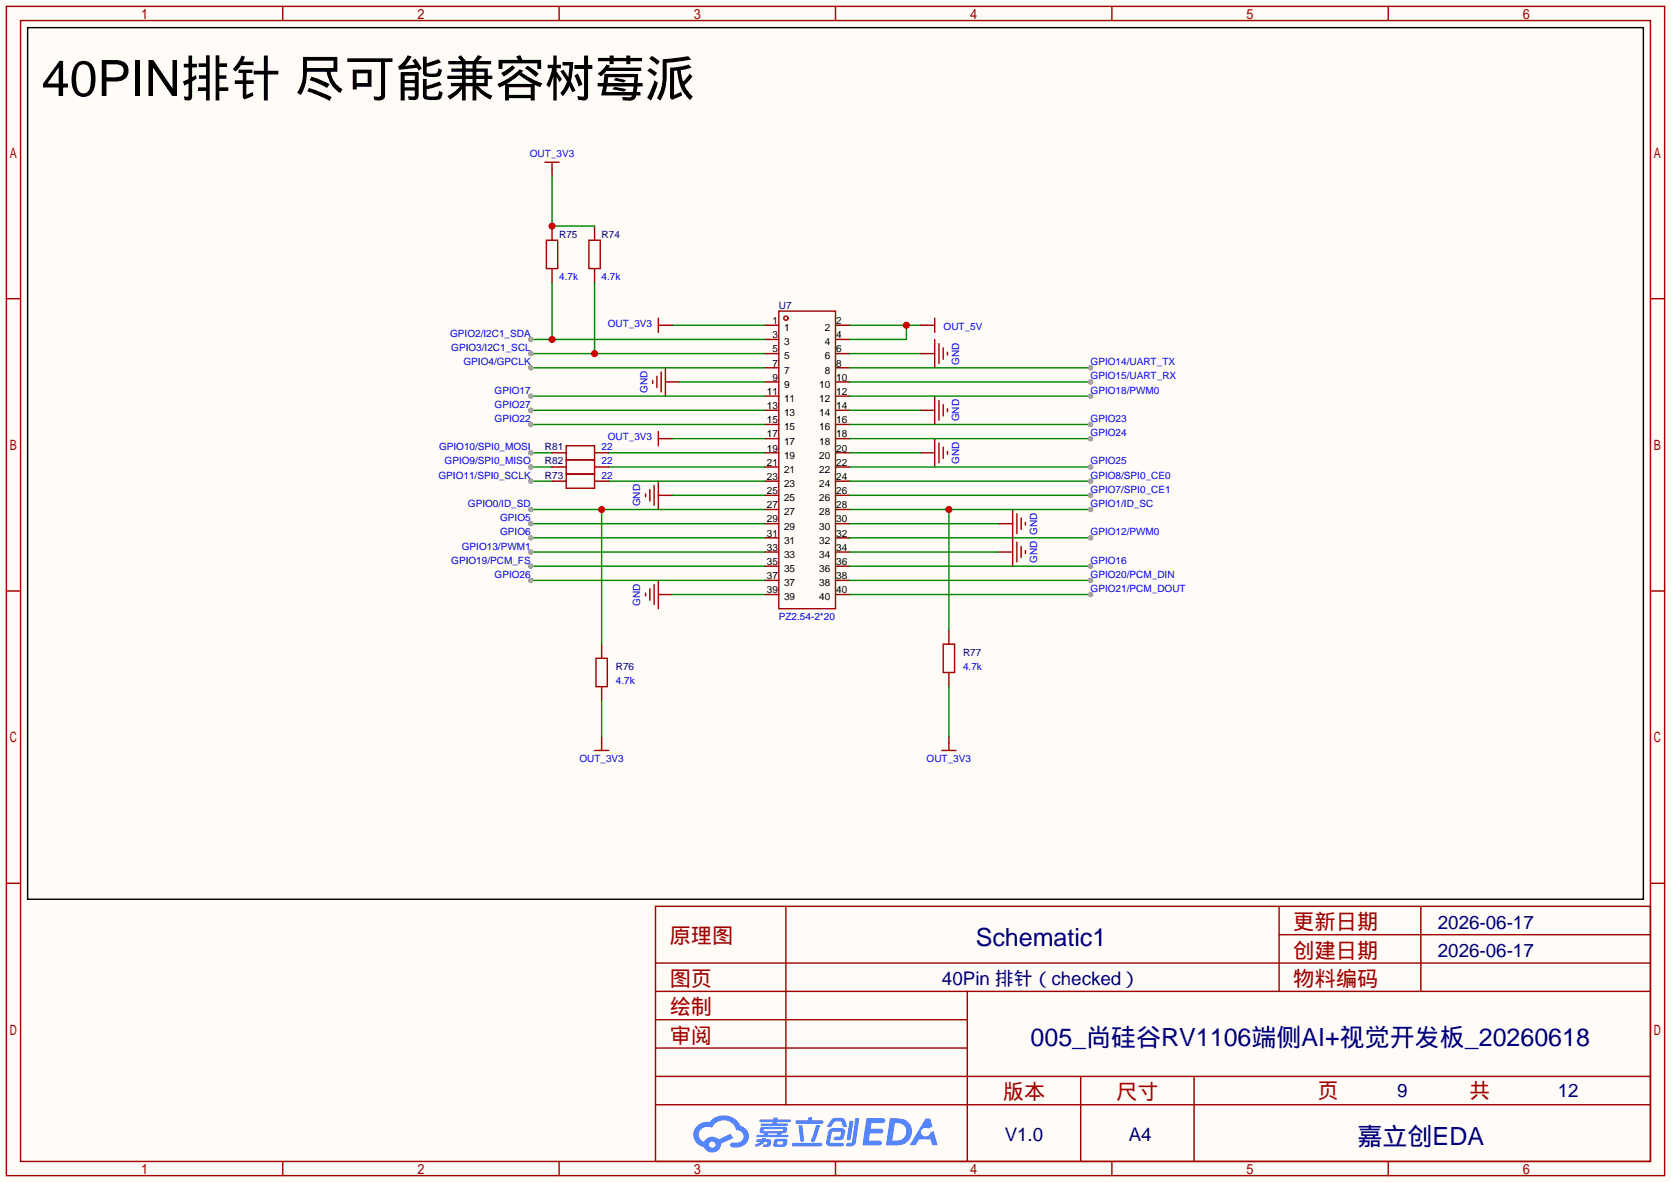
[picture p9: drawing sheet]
<svg xmlns="http://www.w3.org/2000/svg" width="299mm" height="212mm" viewBox="0 0 299 212" stroke-linecap="round" stroke-linejoin="round" font-family="sans-serif">
<path d="M0 0h299.5v211.8h-299.5z" fill="#fffcf7"/>
<g fill="none" stroke="#a10000" stroke-width=".25">
<path d="M1.1 1.1h297.2v209.6h-297.2zM3.7 3.7h292.1v204.5h-292.1zM50.7 1.1v2.6M100.2 1.1v2.6M149.7 1.1v2.6M199.3 1.1v2.6M248.8 1.1v2.6M1.1 53.5h2.6M295.8 53.5h2.5M1.1 105.9h2.6M295.8 105.9h2.5M1.1 158.3h2.6"/>
<path d="M295.8 158.3h2.5M117.5 162.4h178.3v45.8h-178.3zM117.5 177.7h178.3M117.5 172.6h178.3M140.8 162.4v35.6M173.4 177.7v30.5M229.2 162.4v15.3M229.2 167.5h66.6M254.6 162.4v15.3M117.5 182.8h55.9M117.5 198h178.3M117.5 192.9h178.3"/>
<path d="M117.5 187.8h55.9M193.7 192.9v15.3M214 192.9v15.3M50.7 208.2v2.5M100.2 208.2v2.5M149.7 208.2v2.5M199.3 208.2v2.5M248.8 208.2v2.5"/>
</g>
<g fill="#5487ff">
<path d="M155.3 200.4h2.1a.97 .97 0 0 1 1.3 .4 .53 .53 0 0 1-.7 .5h-1.8l-.2 1h1.9a.43 .43 0 0 1 .4 .5 .43 .43 0 0 1-.5 .3h-1.9l-.2 1.3h1.7a.45 .45 0 0 1 .6 .2 .45 .45 0 0 1-.2 .6l-3.2 .1z"/>
<path d="M165.9 200.5h.8l.4 1.4-.7 .4a.82 .82 0 0 0-1.2 .1 .82 .82 0 0 0 .1 1.1 .82 .82 0 0 0 1.2 0l.2-.5 .6-.3 .7 2.5h-.9l-.3-1h-2.1l-.6 1h-1.1z"/>
<path d="M152.2 200.9h.8l-.5 3.2a.36 .36 0 0 1-.4 .3 .36 .36 0 0 1-.3-.4z"/>
<path d="M153.3 200.4h.7l-.6 4.3a1.13 1.13 0 0 1-1.8 .6l.2-.4 .7-.1 .2-.2z"/>
<path d="M149 200.7l.6-.4h1a.77 .77 0 0 1 .9 .6l.3 .9-.2 .2h-.5l-.4-1h-.9a1.3 1.3 0 0 0-.8 .9l-.6 .1-.2-.2z"/>
<path d="M148.6 202.5l.5-.3h1.7a.66 .66 0 0 1 .6 .9l-.1 .4a.81 .81 0 0 1-.9 .9h-.7a.32 .32 0 0 1-.3-.4 .32 .32 0 0 1 .4-.3h.7l.3-.9-1.7 .1-.3 1.9h2.1a.32 .32 0 0 1 .4 .4 .32 .32 0 0 1-.4 .3l-2.3-.1-.5-.3v-.5z"/>
<path d="M142 204.8h5a.33 .33 0 0 1 .3 .4 .33 .33 0 0 1-.3 .3h-4.9l-.2-.2z"/>
<path d="M146.3 201.6h.7l-1 2.9a.36 .36 0 0 1-.4 .2 .36 .36 0 0 1-.3-.3z"/>
<path d="M143.1 201.7h.7l.3 2.6a.34 .34 0 0 1-.3 .3 .34 .34 0 0 1-.4-.2z"/>
<path d="M142.6 200.8h2.2l.1-.4 .1-.2h.6l-.1 .6h1.8a.32 .32 0 0 1 .3 .3 .32 .32 0 0 1-.4 .3h-4.5l-.1-.1z"/>
<path d="M135.6 204.2h.9l.1-.2 .7-.1-.1 .3h.9a.82 .82 0 0 1-.6 1.3h-.7v-.4l.7-.1v-.3h-.5l-.5 .4-1 .4-.2-.4 1-.4h-.8z"/>
<path d="M136.1 200.6h2.5v-.3h.8l-.1 .3h2.2l.2 .3-.2 .2h-2.3v.3h1.8l.2 .2-.2 .2h-4.5l-.2-.2 .1-.2h2l.1-.3h-2.3l-.1-.2z"/>
<path d="M159.5 200.4l-.7 4.9h1.6a2.47 2.47 0 0 0 2.9-1.7 2.47 2.47 0 0 0-1.4-3zM160.4 201.3a1.61 1.61 0 0 1 2 1.4 1.61 1.61 0 0 1-1.8 1.7h-.7z"/>
<path d="M136.3 202.2a.55 .55 0 0 0-.2 .7 .55 .55 0 0 0 .7 .2l.1 .3h-1.3v.4h5.5l.2-.2-.2-.2h-1.2l.2-.3a.7 .7 0 0 0 .8-.2 .7 .7 0 0 0 0-.9h-4.1zM136.9 202.4h3.3l.2 .1-.2 .2h-3.2l-.2-.1zM137.6 203.1h1.7l-.2 .3h-1.4z"/>
<path d="M138.8 204.3a1.05 1.05 0 0 0-.1 1.2 2.91 2.91 0 0 0 2.2-.2 .98 .98 0 0 0 0-1.2h-1.6zM139.4 204.6l.8-.1 .1 .1v.3l-.2 .2h-.8z"/>
<path d="M125 201.7a2.23 2.23 0 0 0-.7 2.3 2.23 2.23 0 0 0 1.8 1.6 1.58 1.58 0 0 0 1.8 .9 1.58 1.58 0 0 0 1.3-1.5l2.2-1-.5-.8-2.1 1a1.65 1.65 0 0 0-2.6 .5 1.45 1.45 0 0 1-.8-2 1.45 1.45 0 0 1 2-.7l.2 .1a2.3 2.3 0 0 1 2.3-1.3 2.3 2.3 0 0 1 2.1 1.7 1.12 1.12 0 0 1 1.2 1.1 1.12 1.12 0 0 1-1.1 1.2h-.7a.45 .45 0 0 0-.6 .3 .45 .45 0 0 0 .5 .6 2.26 2.26 0 0 0 2.9-2.5 2.04 2.04 0 0 0-1.5-1.4 3.3 3.3 0 0 0-5.5-.7l-1.2 .1zM127.1 205.2a.57 .57 0 0 1 1.1 0 .57 .57 0 0 1-1.1 0z"/>
</g>
<g fill="none" stroke="#a10000" stroke-width=".25">
<path d="M139.6 55.8h10.1v53.3h-10.1z"/>
<circle cx="140.8" cy="57" r=".38"/>
</g>
<g fill="none" stroke="#870000" stroke-width=".25">
<path d="M137 58.3h2.6M149.7 58.3h2.6M137 60.8h2.6M137 63.4h2.6M137 65.9h2.6M137 68.5h2.6M137 71h2.6M137 73.5h2.6M137 76.1h2.6M137 78.6h2.6M149.7 60.8h2.6M149.7 63.4h2.6"/>
<path d="M149.7 65.9h2.6M149.7 68.5h2.6M149.7 71h2.6M149.7 73.5h2.6M149.7 76.1h2.6M149.7 78.6h2.6M137 98.9h2.6M137 96.4h2.6M137 93.9h2.6M137 91.3h2.6M137 88.8h2.6M137 86.2h2.6"/>
<path d="M137 81.2h2.6M137 83.7h2.6M149.7 98.9h2.6M149.7 96.4h2.6M149.7 93.9h2.6M149.7 91.3h2.6M149.7 88.8h2.6M149.7 86.2h2.6M149.7 81.2h2.6M149.7 83.7h2.6M137 106.6h2.6M137 104h2.6"/>
<path d="M137 101.5h2.6M149.7 106.6h2.6M149.7 104h2.6M149.7 101.5h2.6"/>
</g>
<path d="M120.5 58.3h16.5M152.3 58.3h12.7M162.4 58.3v2.5h-10.1" fill="none" stroke="#008700" stroke-width=".25"/>
<circle cx="162.4" cy="58.3" r=".63" fill="#c00"/>
<path d="M120.5 78.6h16.5M121.8 68.5h15.2M152.3 63.4h12.7M152.3 73.5h12.7M152.3 65.9h43.2M120.5 88.8h16.5M152.3 81.2h12.7M152.3 98.9h26.6M152.3 93.9h26.6M120.5 106.6h16.5" fill="none" stroke="#008700" stroke-width=".25"/>
<g fill="none" stroke="#870000" stroke-width=".25">
<path d="M98.9 30.4v1.2M119.3 58.3h1.2M119.3 68.5h2.5M119.3 78.6h1.2M165 63.4h2.5M165 73.5h2.5M118 88.8h2.5M165 81.2h2.5M178.9 98.9h2.6M178.9 93.9h2.6M118 106.6h2.5M107.8 132v1.2"/>
<path d="M170.1 132v1.2"/>
</g>
<g fill="none" stroke="#a10000" stroke-width=".25">
<path d="M97.7 29.1h2.5M98.9 29.1v1.3M118 57v2.6M118 58.3h1.3M117 68.2v.5M117.7 67.4v2.1M118 77.3v2.6M118 78.6h1.3M118.5 66.7v3.5M119.3 65.9v5.1M167.5 60.8v5.1M167.5 71v5.1"/>
<path d="M167.5 78.6v5.1M168.3 61.6v3.6M168.3 71.8v3.5M168.3 79.4v3.5M169 62.4v2M169 72.5v2M169.8 63.1v.5M169.8 73.3v.5M115.7 88.5v.5M116.5 87.8v2M117.2 87v3.6M118 86.2v5.1"/>
<path d="M169 80.1v2.1M169.8 80.9v.5M181.5 91.3v10.2M182.2 92.1v3.5M182.2 97.2v3.5M183 92.8v2.1M183 97.9v2M183.8 93.6v.5M183.8 98.7v.5M115.7 106.3v.5M116.5 105.5v2.1M117.2 104.8v3.5"/>
<path d="M118 104v5.1M106.6 134.5h2.5M107.8 133.2v1.3M168.8 134.5h2.5M170.1 133.2v1.3"/>
</g>
<circle cx="195.5" cy="65.9" r=".51" fill="#999"/>
<path d="M152.3 68.5h43.2" fill="none" stroke="#008700" stroke-width=".25"/>
<circle cx="195.5" cy="68.5" r=".51" fill="#999"/>
<path d="M152.3 71h43.2" fill="none" stroke="#008700" stroke-width=".25"/>
<circle cx="195.5" cy="71" r=".51" fill="#999"/>
<path d="M152.3 76.1h43.2" fill="none" stroke="#008700" stroke-width=".25"/>
<circle cx="195.5" cy="76.1" r=".51" fill="#999"/>
<path d="M152.3 78.6h43.2" fill="none" stroke="#008700" stroke-width=".25"/>
<circle cx="195.5" cy="78.6" r=".51" fill="#999"/>
<path d="M98.9 40.5v2.6M98.9 48.1v2.6M106.6 40.5v2.6M106.6 48.1v2.6M107.8 115.4v2.6M170.1 112.9v2.5M107.8 123.1v2.5M170.1 120.5v2.6" fill="none" stroke="#870000" stroke-width=".25"/>
<path d="M97.9 43.1h2v5h-2zM105.5 43.1h2.1v5h-2.1zM106.8 118h2v5.1h-2zM169 115.4h2.1v5.1h-2.1z" fill="none" stroke="#a10000" stroke-width=".25"/>
<path d="M152.3 83.7h43.2" fill="none" stroke="#008700" stroke-width=".25"/>
<circle cx="195.5" cy="83.7" r=".51" fill="#999"/>
<path d="M152.3 86.2h43.2" fill="none" stroke="#008700" stroke-width=".25"/>
<circle cx="195.5" cy="86.2" r=".51" fill="#999"/>
<path d="M152.3 88.8h43.2" fill="none" stroke="#008700" stroke-width=".25"/>
<circle cx="195.5" cy="88.8" r=".51" fill="#999"/>
<path d="M152.3 91.3h43.2M170.1 91.3v21.6" fill="none" stroke="#008700" stroke-width=".25"/>
<circle cx="170.1" cy="91.3" r=".63" fill="#c00"/>
<circle cx="195.5" cy="91.3" r=".51" fill="#999"/>
<path d="M152.3 96.4h43.2" fill="none" stroke="#008700" stroke-width=".25"/>
<circle cx="195.5" cy="96.4" r=".51" fill="#999"/>
<path d="M152.3 101.5h43.2" fill="none" stroke="#008700" stroke-width=".25"/>
<circle cx="195.5" cy="101.5" r=".51" fill="#999"/>
<path d="M152.3 104h43.2" fill="none" stroke="#008700" stroke-width=".25"/>
<circle cx="195.5" cy="104" r=".51" fill="#999"/>
<path d="M152.3 106.6h43.2" fill="none" stroke="#008700" stroke-width=".25"/>
<circle cx="195.5" cy="106.6" r=".51" fill="#999"/>
<path d="M95.1 104h41.9" fill="none" stroke="#008700" stroke-width=".25"/>
<circle cx="95.1" cy="104" r=".51" fill="#999"/>
<path d="M95.1 101.5h41.9" fill="none" stroke="#008700" stroke-width=".25"/>
<circle cx="95.1" cy="101.5" r=".51" fill="#999"/>
<path d="M95.1 98.9h41.9" fill="none" stroke="#008700" stroke-width=".25"/>
<circle cx="95.1" cy="98.9" r=".51" fill="#999"/>
<path d="M95.1 96.4h41.9" fill="none" stroke="#008700" stroke-width=".25"/>
<circle cx="95.1" cy="96.4" r=".51" fill="#999"/>
<path d="M95.1 93.9h41.9" fill="none" stroke="#008700" stroke-width=".25"/>
<circle cx="95.1" cy="93.9" r=".51" fill="#999"/>
<path d="M95.1 91.3h41.9M107.8 91.3v24.1" fill="none" stroke="#008700" stroke-width=".25"/>
<circle cx="107.8" cy="91.3" r=".63" fill="#c00"/>
<circle cx="95.1" cy="91.3" r=".51" fill="#999"/>
<path d="M95.1 86.2h3.8" fill="none" stroke="#008700" stroke-width=".25"/>
<circle cx="95.1" cy="86.2" r=".51" fill="#999"/>
<path d="M95.1 83.7h3.8M109.1 86.2h27.9M109.1 83.7h27.9" fill="none" stroke="#008700" stroke-width=".25"/>
<circle cx="95.1" cy="83.7" r=".51" fill="#999"/>
<path d="M95.1 81.2h3.8M109.1 81.2h27.9" fill="none" stroke="#008700" stroke-width=".25"/>
<circle cx="95.1" cy="81.2" r=".51" fill="#999"/>
<path d="M95.1 76.1h41.9" fill="none" stroke="#008700" stroke-width=".25"/>
<circle cx="95.1" cy="76.1" r=".51" fill="#999"/>
<path d="M95.1 73.5h41.9" fill="none" stroke="#008700" stroke-width=".25"/>
<circle cx="95.1" cy="73.5" r=".51" fill="#999"/>
<path d="M95.1 71h41.9" fill="none" stroke="#008700" stroke-width=".25"/>
<circle cx="95.1" cy="71" r=".51" fill="#999"/>
<path d="M95.1 65.9h41.9" fill="none" stroke="#008700" stroke-width=".25"/>
<circle cx="95.1" cy="65.9" r=".51" fill="#999"/>
<path d="M106.6 50.7v12.7M95.1 63.4h41.9" fill="none" stroke="#008700" stroke-width=".25"/>
<circle cx="106.6" cy="63.4" r=".63" fill="#c00"/>
<circle cx="95.1" cy="63.4" r=".51" fill="#999"/>
<path d="M98.9 50.7v10.1M95.1 60.8h41.9" fill="none" stroke="#008700" stroke-width=".25"/>
<circle cx="98.9" cy="60.8" r=".63" fill="#c00"/>
<circle cx="95.1" cy="60.8" r=".51" fill="#999"/>
<path d="M165 58.3h1.2M98.9 83.7h2.6M98.9 81.2h2.6M98.9 86.2h2.6M106.6 83.7h2.5M106.6 81.2h2.5M106.6 86.2h2.5" fill="none" stroke="#870000" stroke-width=".25"/>
<path d="M166.2 58.3h1.3M167.5 57v2.6M101.5 79.9h5.1v2.5h-5.1zM101.5 82.4h5.1v2.6h-5.1zM101.5 85h5.1v2.5h-5.1z" fill="none" stroke="#a10000" stroke-width=".25"/>
<path d="M98.9 31.6v8.9h7.7M170.1 123.1v8.9" fill="none" stroke="#008700" stroke-width=".25"/>
<circle cx="98.9" cy="40.5" r=".63" fill="#c00"/>
<path d="M107.8 125.6v6.4" fill="none" stroke="#008700" stroke-width=".25"/>
<path d="M5 5h289.5v156.2h-289.5z" fill="none" stroke="#000" stroke-width=".25"/>
<text font-size="9" x="7.5" y="17.2">40PIN排针 尽可能兼容树莓派</text>
<g font-size="4.5" fill="#000080">
<text x="174.9" y="169.6">Schematic1</text>
<text x="184.7" y="187.4">005_尚硅谷RV1106端侧AI+视觉开发板_20260618</text>
<text x="243.3" y="205.2">嘉立创EDA</text>
</g>
<g font-size="3.8" fill="#a00000">
<text x="231.8" y="166.5">更新日期</text>
<text x="120" y="169.1">原理图</text>
<text x="231.8" y="171.6">创建日期</text>
<text x="120" y="176.7">图页</text>
<text x="231.8" y="176.7">物料编码</text>
<text x="120" y="181.8">绘制</text>
<text x="120" y="186.9">审阅</text>
<text x="179.7" y="197">版本</text>
<text x="200" y="197">尺寸</text>
<text x="236.1" y="196.8">页</text>
<text x="263.3" y="196.8">共</text>
</g>
<g font-size="3.4" fill="#000080">
<text x="257.7" y="166.4">2026-06-17</text>
<text x="257.7" y="171.5">2026-06-17</text>
<text x="168.8" y="176.6">40Pin 排针（checked）</text>
<text x="250.4" y="196.7">9</text>
<text x="279.2" y="196.7">12</text>
<text x="180.1" y="204.5">V1.0</text>
<text x="202.3" y="204.5">A4</text>
</g>
<g font-size="1.8" fill="#00f">
<text x="94.9" y="28.1">OUT_3V3</text>
<text x="100.2" y="50.2">4.7k</text>
<text x="107.8" y="50.2">4.7k</text>
<text x="108.9" y="58.6">OUT_3V3</text>
<text x="169.1" y="59.1">OUT_5V</text>
<text x="80.7" y="60.4">GPIO2/I2C1_SDA</text>
<text x="80.9" y="62.9">GPIO3/I2C1_SCL</text>
<text x="83.1" y="65.5">GPIO4/GPCLK</text>
<text x="171.9" y="65.4" transform="rotate(-90 171.9 65.4)">GND</text>
<text x="195.5" y="65.5">GPIO14/UART_TX</text>
<text x="88.6" y="70.5">GPIO17</text>
<text x="116" y="70.4" transform="rotate(-90 116 70.4)">GND</text>
<text x="195.5" y="68">GPIO15/UART_RX</text>
<text x="195.5" y="70.5">GPIO18/PWM0</text>
<text x="88.6" y="75.6">GPIO22</text>
<text x="88.6" y="73.1">GPIO27</text>
<text x="171.9" y="75.5" transform="rotate(-90 171.9 75.5)">GND</text>
<text x="195.5" y="75.6">GPIO23</text>
<text x="78.7" y="80.7">GPIO10/SPI0_MOSI</text>
<text x="79.7" y="83.2">GPIO9/SPI0_MISO</text>
<text x="107.8" y="83.2">22</text>
<text x="107.8" y="80.7">22</text>
<text x="108.9" y="78.9">OUT_3V3</text>
<text x="171.9" y="83.1" transform="rotate(-90 171.9 83.1)">GND</text>
<text x="195.5" y="78.2">GPIO24</text>
<text x="195.5" y="83.2">GPIO25</text>
<text x="78.6" y="85.8">GPIO11/SPI0_SCLK</text>
<text x="107.8" y="85.8">22</text>
<text x="195.5" y="85.8">GPIO8/SPI0_CE0</text>
<text x="195.5" y="88.3">GPIO7/SPI0_CE1</text>
<text x="83.9" y="90.9">GPIO0/ID_SD</text>
<text x="89.6" y="95.9">GPIO6</text>
<text x="89.6" y="93.4">GPIO5</text>
<text x="114.7" y="90.8" transform="rotate(-90 114.7 90.8)">GND</text>
<text x="185.9" y="95.8" transform="rotate(-90 185.9 95.8)">GND</text>
<text x="195.5" y="90.9">GPIO1/ID_SC</text>
<text x="195.5" y="95.9">GPIO12/PWM0</text>
<text x="80.9" y="101">GPIO19/PCM_FS</text>
<text x="82.8" y="98.5">GPIO13/PWM1</text>
<text x="185.9" y="100.9" transform="rotate(-90 185.9 100.9)">GND</text>
<text x="195.5" y="101">GPIO16</text>
<text x="88.6" y="103.6">GPIO26</text>
<text x="195.5" y="103.6">GPIO20/PCM_DIN</text>
<text x="195.5" y="106.1">GPIO21/PCM_DOUT</text>
<text x="114.7" y="108.5" transform="rotate(-90 114.7 108.5)">GND</text>
<text x="139.6" y="111.2">PZ2.54-2*20</text>
<text x="110.4" y="122.6">4.7k</text>
<text x="172.6" y="120.1">4.7k</text>
<text x="103.8" y="136.6">OUT_3V3</text>
<text x="166.1" y="136.6">OUT_3V3</text>
</g>
<g font-size="1.8" fill="#000080">
<text x="100.2" y="42.6">R75</text>
<text x="107.8" y="42.6">R74</text>
<text x="139.6" y="55.3">U7</text>
<text x="97.7" y="83.2">R82</text>
<text x="97.7" y="80.7">R81</text>
<text x="97.7" y="85.8">R73</text>
<text x="172.6" y="117.5">R77</text>
<text x="110.4" y="120.1">R76</text>
</g>
<g font-size="1.8">
<text x="138.4" y="58.1">1</text>
<text x="140.5" y="59.3">1</text>
<text x="147.8" y="59.3">2</text>
<text x="149.9" y="58.1">2</text>
<text x="138.4" y="60.6">3</text>
<text x="138.4" y="63.2">5</text>
<text x="138.4" y="65.7">7</text>
<text x="140.5" y="61.9">3</text>
<text x="140.5" y="64.4">5</text>
<text x="147.8" y="64.4">6</text>
<text x="147.8" y="61.9">4</text>
<text x="149.9" y="65.7">8</text>
<text x="149.9" y="63.2">6</text>
<text x="149.9" y="60.6">4</text>
<text x="137.5" y="70.8">11</text>
<text x="138.4" y="68.2">9</text>
<text x="140.5" y="67">7</text>
<text x="140.5" y="69.5">9</text>
<text x="146.8" y="69.5">10</text>
<text x="147.8" y="67">8</text>
<text x="149.9" y="70.8">12</text>
<text x="149.9" y="68.2">10</text>
<text x="137.5" y="73.3">13</text>
<text x="137.5" y="75.9">15</text>
<text x="140.5" y="72">11</text>
<text x="140.5" y="74.6">13</text>
<text x="140.5" y="77.1">15</text>
<text x="146.8" y="77.1">16</text>
<text x="146.8" y="74.6">14</text>
<text x="146.8" y="72">12</text>
<text x="149.9" y="75.9">16</text>
<text x="149.9" y="73.3">14</text>
<text x="137.5" y="78.4">17</text>
<text x="137.5" y="80.9">19</text>
<text x="137.5" y="83.5">21</text>
<text x="140.5" y="79.7">17</text>
<text x="140.5" y="82.2">19</text>
<text x="146.8" y="82.2">20</text>
<text x="146.8" y="79.7">18</text>
<text x="149.9" y="83.5">22</text>
<text x="149.9" y="80.9">20</text>
<text x="149.9" y="78.4">18</text>
<text x="137.5" y="86">23</text>
<text x="137.5" y="88.6">25</text>
<text x="140.5" y="84.7">21</text>
<text x="140.5" y="87.3">23</text>
<text x="140.5" y="89.8">25</text>
<text x="146.8" y="89.8">26</text>
<text x="146.8" y="87.3">24</text>
<text x="146.8" y="84.7">22</text>
<text x="149.9" y="88.6">26</text>
<text x="149.9" y="86">24</text>
<text x="137.5" y="91.1">27</text>
<text x="137.5" y="93.6">29</text>
<text x="140.5" y="92.4">27</text>
<text x="140.5" y="94.9">29</text>
<text x="146.8" y="94.9">30</text>
<text x="146.8" y="92.4">28</text>
<text x="149.9" y="93.6">30</text>
<text x="149.9" y="91.1">28</text>
<text x="137.5" y="96.2">31</text>
<text x="137.5" y="98.7">33</text>
<text x="137.5" y="101.3">35</text>
<text x="140.5" y="97.4">31</text>
<text x="140.5" y="100">33</text>
<text x="146.8" y="100">34</text>
<text x="146.8" y="97.4">32</text>
<text x="149.9" y="101.3">36</text>
<text x="149.9" y="98.7">34</text>
<text x="149.9" y="96.2">32</text>
<text x="137.5" y="103.8">37</text>
<text x="137.5" y="106.3">39</text>
<text x="140.5" y="102.5">35</text>
<text x="140.5" y="105.1">37</text>
<text x="140.5" y="107.6">39</text>
<text x="146.8" y="107.6">40</text>
<text x="146.8" y="105.1">38</text>
<text x="146.8" y="102.5">36</text>
<text x="149.9" y="106.3">40</text>
<text x="149.9" y="103.8">38</text>
</g>
</svg>
